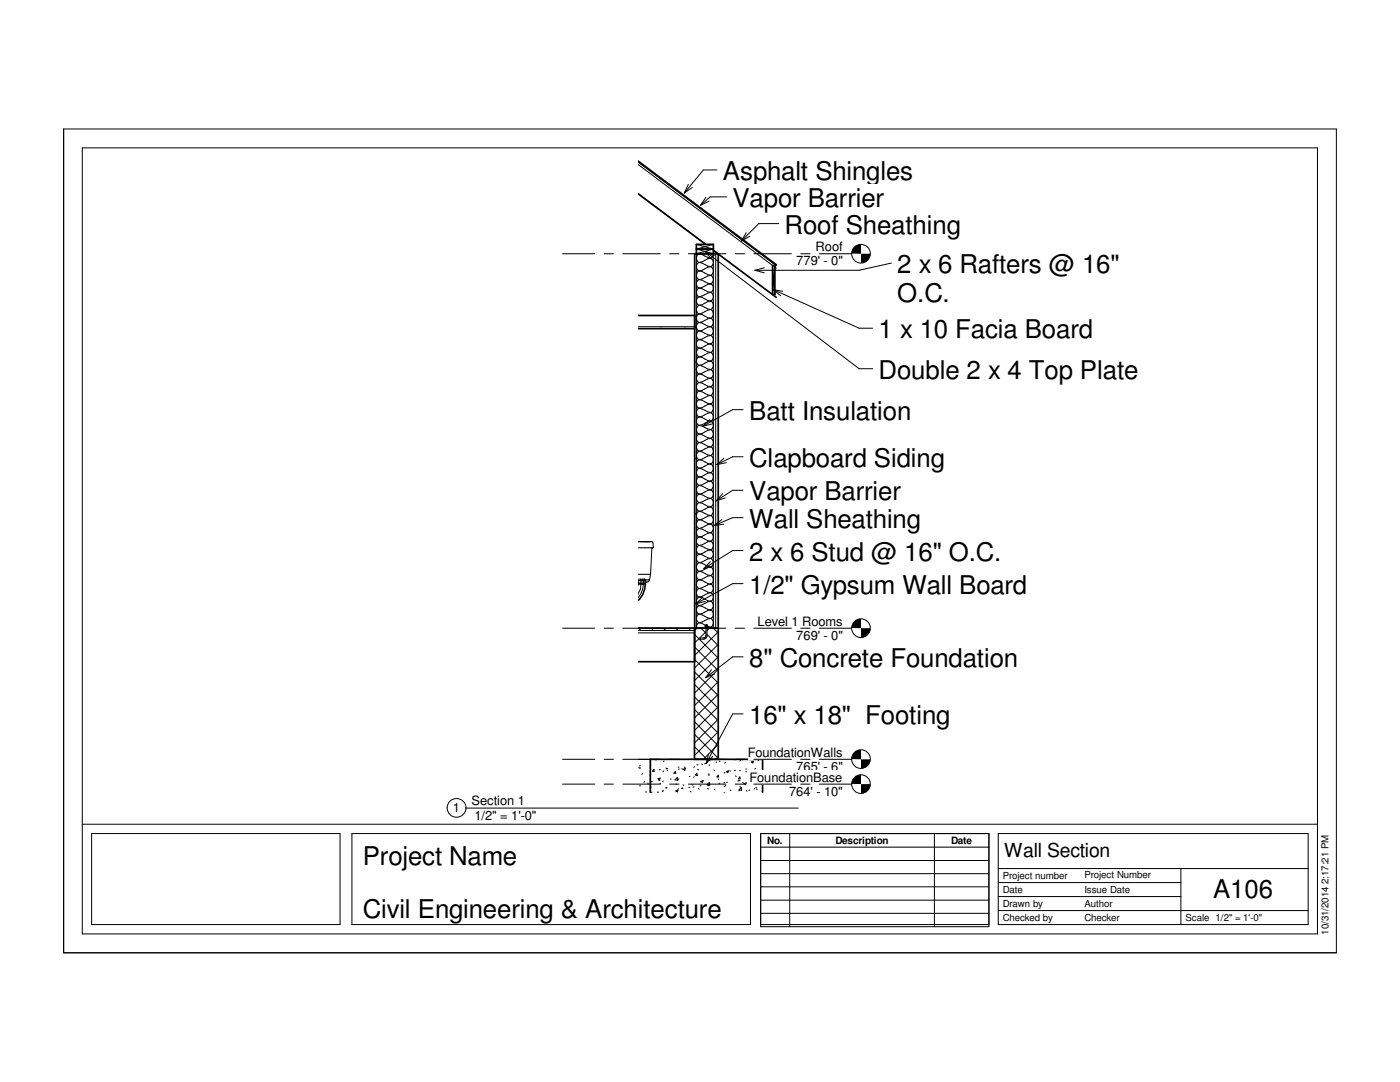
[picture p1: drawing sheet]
<svg xmlns="http://www.w3.org/2000/svg" width="279mm" height="216mm" viewBox="0 0 279 216" stroke-linecap="round" stroke-linejoin="round" font-family="sans-serif">
<g fill="none" stroke="#000" stroke-width=".2">
<path d="M127.3 38.7l13.5 10.1M127.3 32.3l27.6 20.7M127.3 32.8l26.9 20.2M139 48.8l3.4 .9-3.4 .9v74.7M139.5 59.2a.93 .93 0 0 0-.5 .9 .93 .93 0 0 0 .5 .8M139.5 59.2l2.3 .9M139.5 57.5a.96 .96 0 0 0-.5 .9 .96 .96 0 0 0 .5 .8M139.5 57.5l2.3 .8M139.5 55.8a.93 .93 0 0 0-.5 .8 .93 .93 0 0 0 .5 .9M139.5 55.8l2.3 .8M139.5 54.1a.96 .96 0 0 0-.5 .8 .96 .96 0 0 0 .5 .9M139.5 54.1l2.3 .8"/>
<path d="M139.5 52.4a.93 .93 0 0 0-.5 .8 .93 .93 0 0 0 .5 .9M139.5 52.4l2.3 .8M141.8 54.9a.93 .93 0 0 1 .6 .9 .93 .93 0 0 1-.6 .8M141.8 58.3a.96 .96 0 0 1 .6 .9 .96 .96 0 0 1-.6 .9M141.8 58.3l-2.3 .9M141.8 56.6a.93 .93 0 0 1 .6 .9 .93 .93 0 0 1-.6 .8M141.8 56.6l-2.3 .9M141.8 54.9l-2.3 .9M141.8 53.2a.96 .96 0 0 1 .6 .9 .96 .96 0 0 1-.6 .8M141.8 53.2l-2.3 .9M141.8 51.5a.93 .93 0 0 1 .6 .9 .93 .93 0 0 1-.6 .8M141.8 51.5l-2.3 .9"/>
<path d="M141.8 51.5l-2.3-.9a.96 .96 0 0 0-.5 .9 .96 .96 0 0 0 .5 .9M142.4 50.6v74.7l.9 1M142.4 50l.9 .6M142.4 50.6l-.1 .5-.5 .4M142.4 48.8l-3.4 .9 3.4 .9M142.8 50.6v74.7M154.2 53l.4 5.8M154.6 53.3l.3 .2M154.6 53l-.4 5.8M127.3 65.2h11.3M131.9 65.2h.1M136.7 65.4v.2"/>
<path d="M138.6 79.2l.1 .1M138.7 72.1l.1 .2M138.8 65.2l.1 .1M138.9 73.6v.1M139.5 79.8a.93 .93 0 0 0-.5 .8 .93 .93 0 0 0 .5 .8M139.5 79.8l2.3 .8M139.5 78a.96 .96 0 0 0-.5 .9 .96 .96 0 0 0 .5 .9M139.5 78l2.3 .9M139.5 76.3a.93 .93 0 0 0-.5 .9 .93 .93 0 0 0 .5 .8M139.5 76.3l2.3 .9M139.5 74.6a.93 .93 0 0 0-.5 .9 .93 .93 0 0 0 .5 .8M139.5 74.6l2.3 .9"/>
<path d="M139.5 72.9a.96 .96 0 0 0-.5 .9 .96 .96 0 0 0 .5 .8M139.5 72.9l2.3 .8M139.5 71.2a.93 .93 0 0 0-.5 .9 .93 .93 0 0 0 .5 .8M139.5 71.2l2.3 .9M139.5 69.5a.96 .96 0 0 0-.5 .8 .96 .96 0 0 0 .5 .9M139.5 69.5l2.3 .8M139.5 67.8a.93 .93 0 0 0-.5 .8 .93 .93 0 0 0 .5 .9M139.5 67.8l2.3 .8M139.5 66a.96 .96 0 0 0-.5 .9 .96 .96 0 0 0 .5 .9M139.5 66l2.3 .9M139.5 64.3a.93 .93 0 0 0-.5 .9 .93 .93 0 0 0 .5 .8M139.5 64.3l2.3 .9"/>
<path d="M139.5 62.7a.93 .93 0 0 0-.5 .8 .93 .93 0 0 0 .5 .8M139.5 62.7l2.3 .8M139.5 60.9a.96 .96 0 0 0-.5 .9 .96 .96 0 0 0 .5 .9M139.5 60.9l2.3 .9M141.8 78.9a.93 .93 0 0 1 .6 .9 .93 .93 0 0 1-.6 .8M141.8 78.9l-2.3 .9M141.8 77.2a.96 .96 0 0 1 .6 .8 .96 .96 0 0 1-.6 .9M141.8 77.2l-2.3 .8M141.8 75.5a.93 .93 0 0 1 .6 .8 .93 .93 0 0 1-.6 .9M141.8 75.5l-2.3 .8M141.8 73.7a.96 .96 0 0 1 .6 .9 .96 .96 0 0 1-.6 .9M141.8 73.7l-2.3 .9"/>
<path d="M141.8 72.1a.93 .93 0 0 1 .6 .8 .93 .93 0 0 1-.6 .8M141.8 72.1l-2.3 .8M141.8 70.3a.96 .96 0 0 1 .6 .9 .96 .96 0 0 1-.6 .9M141.8 70.3l-2.3 .9M141.8 68.6a.93 .93 0 0 1 .6 .9 .93 .93 0 0 1-.6 .8M141.8 68.6l-2.3 .9M141.8 66.9a.93 .93 0 0 1 .6 .9 .93 .93 0 0 1-.6 .8M141.8 66.9l-2.3 .9M141.8 65.2a.96 .96 0 0 1 .6 .9 .96 .96 0 0 1-.6 .8M141.8 65.2l-2.3 .8M141.8 63.5a.93 .93 0 0 1 .6 .8 .93 .93 0 0 1-.6 .9M141.8 63.5l-2.3 .8"/>
<path d="M141.8 61.8a.96 .96 0 0 1 .6 .8 .96 .96 0 0 1-.6 .9M141.8 61.8l-2.3 .9M141.8 60.1a.93 .93 0 0 1 .6 .8 .93 .93 0 0 1-.6 .9M141.8 60.1l-2.3 .8M138.8 91.4l.1 .2M139 80.7h.1M139 90.3h-.1M139.5 98.6a.93 .93 0 0 0-.5 .8 .93 .93 0 0 0 .5 .9M139.5 98.6l2.3 .8M139.5 96.9a.96 .96 0 0 0-.5 .8 .96 .96 0 0 0 .5 .9M139.5 96.9l2.3 .8M139.5 95.2a.93 .93 0 0 0-.5 .8 .93 .93 0 0 0 .5 .9"/>
<path d="M139.5 95.2l2.3 .8M139.5 93.4a.96 .96 0 0 0-.5 .9 .96 .96 0 0 0 .5 .9M139.5 93.4l2.3 .9M139.5 91.7a.93 .93 0 0 0-.5 .9 .93 .93 0 0 0 .5 .8M139.5 91.7l2.3 .9M139.5 90a.93 .93 0 0 0-.5 .9 .93 .93 0 0 0 .5 .8M139.5 90l2.3 .9M139.5 88.3a.96 .96 0 0 0-.5 .9 .96 .96 0 0 0 .5 .8M139.5 88.3l2.3 .9M139.5 86.6a.93 .93 0 0 0-.5 .9 .93 .93 0 0 0 .5 .8M139.5 86.6l2.3 .9M139.5 84.9a.96 .96 0 0 0-.5 .8 .96 .96 0 0 0 .5 .9"/>
<path d="M139.5 84.9l2.3 .8M139.5 83.2a.93 .93 0 0 0-.5 .8 .93 .93 0 0 0 .5 .9M139.5 83.2l2.3 .8M139.5 81.4a.96 .96 0 0 0-.5 .9 .96 .96 0 0 0 .5 .9M139.5 81.4l2.3 .9M141.8 97.7a.93 .93 0 0 1 .6 .9 .93 .93 0 0 1-.6 .8M141.8 99.4a.93 .93 0 0 1 .6 .9 .93 .93 0 0 1-.6 .8M141.8 99.4l-2.3 .9M141.8 97.7l-2.3 .9M141.8 96a.96 .96 0 0 1 .6 .9 .96 .96 0 0 1-.6 .8M141.8 96l-2.3 .9M141.8 94.3a.93 .93 0 0 1 .6 .9 .93 .93 0 0 1-.6 .8"/>
<path d="M141.8 94.3l-2.3 .9M141.8 92.6a.96 .96 0 0 1 .6 .9 .96 .96 0 0 1-.6 .8M141.8 92.6l-2.3 .8M141.8 90.9a.93 .93 0 0 1 .6 .8 .93 .93 0 0 1-.6 .9M141.8 90.9l-2.3 .8M141.8 89.2a.96 .96 0 0 1 .6 .8 .96 .96 0 0 1-.6 .9M141.8 89.2l-2.3 .8M141.8 87.5a.93 .93 0 0 1 .6 .8 .93 .93 0 0 1-.6 .9M141.8 87.5l-2.3 .8M141.8 85.7a.96 .96 0 0 1 .6 .9 .96 .96 0 0 1-.6 .9M141.8 85.7l-2.3 .9M141.8 84a.93 .93 0 0 1 .6 .9 .93 .93 0 0 1-.6 .8"/>
<path d="M141.8 84l-2.3 .9M141.8 82.3a.93 .93 0 0 1 .6 .9 .93 .93 0 0 1-.6 .8M141.8 82.3l-2.3 .9M141.8 80.6a.96 .96 0 0 1 .6 .9 .96 .96 0 0 1-.6 .8M141.8 80.6l-2.3 .8M127.3 115.9h1.6M127.3 115.7l.1 .6M127.3 115.6h1.4l.2 .3M127.3 108.1h2.9l.2 1-.1 .2h-3M127.3 114.6h2.5M127.3 116.5h1.6a4.5 4.5 0 0 1-1.6 3.4M127.4 116.5l-.1 .3"/>
<path d="M127.8 115.6l.1 .7M127.9 116.5l-.1 1.1-.5 1M128.3 115.6l.1 .7M128.4 116.5l-.1 1.1-.5 1-.5 .7M128.6 115.6l.1 .3v.4M128.7 116.5a4.3 4.3 0 0 1-1.4 3.3M128.8 115.7h.8M128.9 115.9v.4h-1.6M129.6 115.7a.62 .62 0 0 1-.7 .5M129.8 114.6l-.2 1.1M130.1 109.3l-.3 5.3M130.2 109.3h.1"/>
<path d="M138.6 105.2h.1M138.8 102.5l-.1 .2M138.9 116.6h.1M139.5 119.1a.96 .96 0 0 0-.5 .9 .96 .96 0 0 0 .5 .9M139.5 119.1l2.3 .9M139.5 117.4a.93 .93 0 0 0-.5 .9 .93 .93 0 0 0 .5 .8M139.5 117.4l2.3 .9M139.5 115.7a.96 .96 0 0 0-.5 .9 .96 .96 0 0 0 .5 .8M139.5 115.7l2.3 .8M139.5 114a.93 .93 0 0 0-.5 .9 .93 .93 0 0 0 .5 .8M139.5 114l2.3 .9M139.5 112.3a.96 .96 0 0 0-.5 .8 .96 .96 0 0 0 .5 .9"/>
<path d="M139.5 112.3l2.3 .9M139.5 110.6a.93 .93 0 0 0-.5 .8 .93 .93 0 0 0 .5 .9M139.5 110.6l2.3 .8M139.5 108.8a.96 .96 0 0 0-.5 .9 .96 .96 0 0 0 .5 .9M139.5 108.8l2.3 .9M139.5 107.1a.93 .93 0 0 0-.5 .9 .93 .93 0 0 0 .5 .8M139.5 107.1l2.3 .9M139.5 105.5a.93 .93 0 0 0-.5 .8 .93 .93 0 0 0 .5 .8M139.5 105.5l2.3 .8M139.5 103.7a.96 .96 0 0 0-.5 .9 .96 .96 0 0 0 .5 .9M139.5 103.7l2.3 .9M139.5 102a.93 .93 0 0 0-.5 .9 .93 .93 0 0 0 .5 .8"/>
<path d="M139.5 102l2.3 .9M139.5 100.3a.96 .96 0 0 0-.5 .9 .96 .96 0 0 0 .5 .8M139.5 100.3l2.3 .8M141.8 111.4a.96 .96 0 0 1 .6 .9 .96 .96 0 0 1-.6 .9M141.8 120a.96 .96 0 0 1 .6 .8 .96 .96 0 0 1-.6 .9M141.8 120l-2.3 .9M141.8 113.2a.93 .93 0 0 1 .6 .8 .93 .93 0 0 1-.6 .9M141.8 118.3a.93 .93 0 0 1 .6 .8 .93 .93 0 0 1-.6 .9M141.8 118.3l-2.3 .8M141.8 116.5a.96 .96 0 0 1 .6 .9 .96 .96 0 0 1-.6 .9M141.8 116.5l-2.3 .9M141.8 114.9a.93 .93 0 0 1 .6 .8 .93 .93 0 0 1-.6 .8"/>
<path d="M141.8 114.9l-2.3 .8M141.8 113.2l-2.3 .8M141.8 111.4l-2.3 .9M141.8 109.7a.93 .93 0 0 1 .6 .9 .93 .93 0 0 1-.6 .8M141.8 109.7l-2.3 .9M141.8 108a.96 .96 0 0 1 .6 .9 .96 .96 0 0 1-.6 .8M141.8 108l-2.3 .8M141.8 106.3a.93 .93 0 0 1 .6 .8 .93 .93 0 0 1-.6 .9M141.8 106.3l-2.3 .8M141.8 104.6a.96 .96 0 0 1 .6 .8 .96 .96 0 0 1-.6 .9M141.8 104.6l-2.3 .9M141.8 102.9a.93 .93 0 0 1 .6 .8 .93 .93 0 0 1-.6 .9"/>
<path d="M141.8 102.9l-2.3 .8M141.8 101.1a.96 .96 0 0 1 .6 .9 .96 .96 0 0 1-.6 .9M141.8 101.1l-2.3 .9M127.3 125.3h11.3M127.3 126.3h11.3M127.3 125.8h11.3M127.4 125.3l.5 .5M129.9 125.3l.5 .5M132.4 125.3l.5 .5M134.9 125.3l.4 .5M137.4 125.3l.4 .5M138.6 129.1l4.7 4.7"/>
<path d="M138.6 126.6l4.7 4.7M138.6 139.1l4.7 4.7M138.6 136.6l4.7 4.7M138.6 134.1l4.7 4.7M138.6 131.6l4.7 4.7M138.9 120.3l.1 .1M139.1 125.3l-.5 .5M139.5 124.2l-.4 .5-.1 .4M139.5 124.2l1.6 .6M139.5 122.6a.93 .93 0 0 0-.5 .8 .93 .93 0 0 0 .5 .8M139.5 122.6l2.3 .8M139.5 120.9a.93 .93 0 0 0-.5 .8 .93 .93 0 0 0 .5 .9"/>
<path d="M139.5 120.9l2.3 .8M139.9 125.3l1 1M140.8 124.9h.1M140.8 125.1h.1M140.8 124.9v.2M140.8 124.8h.1M140.8 124.8l.1 .1M140.8 125.1h.4M140.8 124.8v.1M140.8 124.8h.4M140.8 125.1h.3M140.9 126.1l-2.3 2.2"/>
<path d="M140.9 124.9l-.1 2.1-.3 .3h-.7v.3l.8-.1 .5-.5v-2.1M140.9 124.8h.2M140.9 124.8h.1M140.9 124.7v.1M141 124.8l.1 .1M141 124.8l-.1 .1M141.1 124.8h-.2M141.1 126.6l2.2 2.2M141.1 124.9h.1M141.1 125.1h.1M141.2 125.1h.1M141.2 124.8h.1"/>
<path d="M141.2 124.8v.1M141.2 125h.1M141.2 124.9v.2M141.2 125.1h-.1M141.6 125.3l-.5 .5M141.8 123.4a.96 .96 0 0 1 .6 .9 .96 .96 0 0 1-.6 .8l-.6-.1M141.8 123.4l-2.3 .8M141.8 121.7a.93 .93 0 0 1 .6 .9 .93 .93 0 0 1-.6 .8M141.8 121.7l-2.3 .9M143.3 126.1l-4.7 4.7M143.3 128.6l-4.7 4.7M143.3 131.1l-4.7 4.7"/>
<path d="M143.3 133.6l-4.7 4.7M143.3 136l-4.7 4.8M143.3 138.5l-4.7 4.8M127.3 151.5h2.5v6.6M127.5 153.1l.1 .2M127.6 156.8h.2M127.6 153.2h.2M127.8 152.7l-.1 .2M128.2 154.3l-.1 .2M128.7 156l-.2 .1M128.8 158h.2M129.3 156.3l.1 .1"/>
<path d="M129.7 154.6l.1 .1M129.8 153.2h.1M129.8 157l.2 .1M130.1 158.1h-.2M130.2 155.9l-.2 .1M130.5 153.5l.1 .4h-.4zM130.8 151.6l.1 .1M131.2 158.1h.2M131.3 155.4l.4-.1-.1 .3zM131.5 155.7h.2M131.6 153.6h.2M131.7 156.3l.2 .1"/>
<path d="M132.3 157.8l-.1 .1M132.4 155.8l-.2 .2M132.4 157.8h-.2M132.5 153.8l-.2 .2M132.5 151.8l-.1 .2M132.8 157.2l.2 .1M132.9 153.2l.2 .1M133 157.1l.1 .1M133.1 153.4h.2M133.1 153.6l.1 .2M133.8 155.4h.1M134.8 153.9l.1 .4h-.4z"/>
<path d="M134.9 156.4l.1 .1M135.2 155.1l.1 .6-.6-.1zM135.3 157.6l-.1 .4-.3-.2 .4-.1M135.3 153.1h.2M135.4 157.4l-.1 .1M135.5 155.4l-.2 .1M135.6 151.5l-.1 .1M135.6 153.4l-.2 .1M136.1 153.4l.1 .1M136.1 157.3h-.1M136.1 157.2l.2 .2M136.3 156.6l.2 .1"/>
<path d="M136.4 153.5l.4-.2-.1 .4zM136.6 153l.1 .2M137.5 157.1h.2M137.5 154.9h.2M137.8 157.9l.1 .1M138.1 156.5l.2 .2M138.5 157l-.2 .1M138.6 155l-.2 .1M138.6 149l2.5 2.5M138.6 146.5l4.7 4.8M138.6 144l4.7 4.8M138.6 141.6l4.7 4.7"/>
<path d="M138.6 153l-.1 .1M139.1 154.3v.4l-.3-.1zM139.2 154.7l-.2 .1M139.2 153.5l.2 .1M139.3 152.6h-.2M139.4 157.4l.1 .1M139.7 156.8h.2M139.8 156l.2 .1M139.9 155.9l.4-.2-.1 .4zM140 152.4l.2 .2M140.8 152.4h-.2M141.1 156.6l.5-.5v.6z"/>
<path d="M141.2 157.3l.2 .1M141.3 156.7l.1 .1M141.5 154.4l-.2 .1M141.5 156.6l-.1 .1M141.6 151.5l-.2 .1 .2 .2 .2-.3M141.6 154.6l-.2 .1M141.6 152.6l-.1 .1M142.5 153.6l.1 .2M142.5 157.5l.2 .1M143 152.1h-.1M143.3 155.4l.1 .1M143.3 141l-4.7 4.8"/>
<path d="M143.3 143.5l-4.7 4.8M143.3 146l-4.7 4.7M143.3 148.5l-2.9 3M143.3 151l-.4 .5M143.3 154.7l.1 .3h-.3zM143.6 151.8l.1 .2M143.7 156.3h-.2M144.5 156.8l.2 .1M144.5 158.1h.1M144.6 156.1l-.2 .2M144.7 154.1l-.2 .2M144.7 156.7l.2 .1"/>
<path d="M144.8 152.1l-.2 .2M144.9 154l.5-.2-.2 .4zM145 151.5h.1M145.2 156.1h-.2M145.2 153.9l-.1 .1M145.6 153.8l.2 .1M145.7 157.6l.2 .1M146.6 153.8h.2M146.6 151.6h.3M146.8 154.8l.1 .1M147.4 155.8h-.2M147.6 157.7l-.2 .1"/>
<path d="M147.7 155v.4h-.3zM147.7 157l.1 .1M147.7 155.7l-.2 .1M147.7 153.7l-.1 .1M147.8 151.7l-.1 .1M148 157.1v.6l-.5-.1zM148.1 151.6h.2M148.2 156.1l.2 .2M148.5 156.4l.4-.2-.1 .4zM148.8 153.5h.2M148.8 153.9l.2 .1M148.9 157.8l.2 .1"/>
<path d="M149.6 157.6l-.2 .1M149.9 152.1l.5-.2-.2 .3zM150.3 154.2l.1 .1M150.6 157.3l-.1 .1M150.7 155.3l-.2 .1M150.8 153.3l-.2 .2M150.8 157.1l.2 .1M151 157.5h.1M151 155.3h.2M151.3 151.7l.1 .1M151.7 155.5l.1 .2M151.9 155.4l.1 .4-.4-.1z"/>
<path d="M152 154.1l.2 .1M152.1 157.9h.1"/>
<circle cx="171.8" cy="125.3" r="1.87"/>
</g>
<g fill="none" stroke="#000" stroke-width=".34">
<path d="M127.3 38.7l13.5 10.1M127.3 32.1l27.6 20.7M139 50.6v-1.8h3.4v1.8M139 49.7h3.4M142.4 50l12.5 9.4M154.2 53h.4v5.8h-.4zM127.3 62.9h11.3M127.3 65.6h11.3M127.3 132h11.3v-81.4h4.7v100.9M127.3 125.3h13.6M138.6 125.3v26.2M141.1 125.3h2.2"/>
<path d="M129.8 158.1v-6.6h22.4v6.6"/>
</g>
<path d="M170 123.5h1.8v1.8h-1.8zM171.8 125.3h1.9v1.9h-1.9z" fill="#000"/>
<g fill="#fff">
<path d="M151.2 122.6h16.9v2.8h-16.9z"/>
<path d="M158.9 125.3h9.4v2.9h-9.4z"/>
</g>
<g fill="none" stroke="#000" stroke-width=".2">
<path d="M112.3 125.3h6.4M120.6 125.3h1.8M124.3 125.3h7.5M133.6 125.3h1.9M137.4 125.3h7.5M146.7 125.3h1.9M150.5 125.3h7.4M159.8 125.3h1.9M163.5 125.3h6.5"/>
<circle cx="171.8" cy="50.6" r="1.87"/>
</g>
<path d="M170 48.8h1.8v1.8h-1.8zM171.8 50.6h1.9v1.9h-1.9z" fill="#000"/>
<g fill="#fff">
<path d="M162.8 47.8h5.5v2.9h-5.5z"/>
<path d="M158.9 50.6h9.4v2.9h-9.4z"/>
</g>
<g fill="none" stroke="#000" stroke-width=".2">
<path d="M112.3 50.6h6.4M120.6 50.6h1.8M124.3 50.6h7.5M133.6 50.6h1.9M137.4 50.6h7.5M146.7 50.6h1.9M150.5 50.6h7.4M159.8 50.6h1.9M163.5 50.6h6.5"/>
<circle cx="171.8" cy="151.5" r="1.87"/>
</g>
<path d="M170 149.6h1.8v1.9h-1.8zM171.8 151.5h1.9v1.8h-1.9z" fill="#000"/>
<g fill="#fff">
<path d="M149.2 148.7h18.9v2.9h-18.9z"/>
<path d="M158.9 151.5h9.4v2.9h-9.4z"/>
</g>
<g fill="none" stroke="#000" stroke-width=".2">
<path d="M112.3 151.5h6.4M120.6 151.5h1.8M124.3 151.5h7.5M133.6 151.5h1.9M137.4 151.5h7.5M146.7 151.5h1.9M150.5 151.5h7.4M159.8 151.5h1.9M163.5 151.5h6.5"/>
<circle cx="171.8" cy="156.5" r="1.87"/>
</g>
<path d="M170 154.6h1.8v1.9h-1.8zM171.8 156.5h1.9v1.8h-1.9z" fill="#000"/>
<g fill="#fff">
<path d="M149.6 153.7h18.5v2.8h-18.5z"/>
<path d="M157.5 156.5h10.7v2.8h-10.7z"/>
</g>
<g fill="none" stroke="#000" stroke-width=".2">
<path d="M12.7 25.7h254v164.4h-254zM16.4 29.5h246.5v156.9h-246.5zM112.3 156.5h6.4M120.6 156.5h1.8M124.3 156.5h7.5M133.6 156.5h1.9M137.4 156.5h7.5M146.7 156.5h1.9M150.5 156.5h7.4M159.8 156.5h1.9M163.5 156.5h6.5M16.4 164.5h246.5"/>
<path d="M18.3 166.3h49.6v18.2h-49.6zM70.2 166.3h79.6v18.2h-79.6zM151.8 166.3h45.6v18.2h-45.6zM199.2 173.3h61.9M199.2 166.3h61.9v18.2h-61.9zM199.2 176.1h36.5M199.2 178.9h36.5M235.7 173.3v11.2M199.2 181.7h61.9"/>
</g>
<g fill="#fff">
<path d="M236.6 182h4.8v2.1h-4.8z"/>
<path d="M200.1 173.6h13v2.1h-13z"/>
<path d="M200.1 176.4h4v2.1h-4z"/>
<path d="M200.1 179.2h8v2.1h-8z"/>
<path d="M200.1 182h10v2.1h-10z"/>
<path d="M72.4 178.6h71.6v5.7h-71.6z"/>
<path d="M242.1 182h9.8v2.1h-9.8z"/>
<path d="M263.3 166.6h2.3v19.9h-2.3z"/>
<path d="M242.1 174.6h11.9v5.8h-11.9z"/>
<path d="M200.4 167.6h21.2v4.3h-21.2z"/>
<path d="M216.4 173.6h13.3v2.1h-13.3z"/>
<path d="M72.4 167.9h30.8v5.8h-30.8z"/>
<path d="M216.4 176.4h9.2v2.1h-9.2z"/>
<path d="M216.4 179.2h5.7v2.1h-5.7z"/>
<path d="M216.4 182h7.1v2.1h-7.1z"/>
</g>
<g fill="none" stroke="#000" stroke-width=".2">
<path d="M140.3 119.2l-1.4 1.3M148.3 116.5h-2.1l-7.3 4M140.8 120l-1.9 .5M93 161.2h66.3M151.8 166.3h45.6v18.6h-45.6zM151.8 179.6h45.6M151.8 177h45.6M151.8 174.3h45.6M151.8 171.7h45.6M151.8 169h45.6M157.6 166.3v18.6M186.5 166.3v18.6"/>
<path d="M151.8 182.2h45.6"/>
<circle cx="91.1" cy="161.2" r="1.87"/>
</g>
<path d="M149.5 113.8h55.5v5.8h-55.5z" fill="#fff"/>
<path d="M141.8 112.1l-1.3 1.4M142.3 112.9l-1.8 .6M148.3 109.9h-2.1l-5.7 3.6" fill="none" stroke="#000" stroke-width=".2"/>
<path d="M149.5 107.2h50.4v5.8h-50.4z" fill="#fff"/>
<path d="M144.1 103.7l-1.6 1.2M144.4 104.6l-1.9 .3M148.3 103.3h-2.1l-3.7 1.6" fill="none" stroke="#000" stroke-width=".2"/>
<path d="M149.5 100.7h34.3v5.8h-34.3z" fill="#fff"/>
<path d="M144.5 91.4l-1.5 1.3M144.9 92.3l-1.9 .4M148.3 91.1h-2.1l-3.2 1.6" fill="none" stroke="#000" stroke-width=".2"/>
<path d="M149.5 88.5h39.1v5.8h-39.1z" fill="#fff"/>
<path d="M144.2 98.5l-1.3 1.4M144.7 99.4l-1.8 .5M148.3 97.8h-2.1l-3.3 2.1" fill="none" stroke="#000" stroke-width=".2"/>
<path d="M149.5 95.2h30.3v5.8h-30.3z" fill="#fff"/>
<path d="M141.6 83.7l-1.3 1.3M142.2 84.6l-1.9 .4M148.3 81.7h-2.1l-5.9 3.3" fill="none" stroke="#000" stroke-width=".2"/>
<path d="M149.5 79.2h32.4v5.7h-32.4z" fill="#fff"/>
<path d="M142 133.6l-1.2 1.6M142.6 134.5l-1.8 .7M148.3 131.1h-2.1l-5.4 4.1" fill="none" stroke="#000" stroke-width=".2"/>
<path d="M149.5 128.4h53.7v5.8h-53.7z" fill="#fff"/>
<path d="M141.4 150.5l-.5 1.9M142.2 150.9l-1.3 1.5M148.3 142.5h-2.1l-5.3 9.9" fill="none" stroke="#000" stroke-width=".2"/>
<path d="M149.5 139.8h40.2v5.8h-40.2z" fill="#fff"/>
<path d="M137.4 36.8l-.8 1.7M138.1 37.4l-1.5 1.1M143.1 33.9h-2.7l-3.8 4.6" fill="none" stroke="#000" stroke-width=".2"/>
<path d="M144.2 31.3h38v5.8h-38z" fill="#fff"/>
<path d="M140.9 39.4l-1.1 1.6M145 39.3h-3.3l-1.9 1.7M141.5 40.1l-1.7 .9" fill="none" stroke="#000" stroke-width=".2"/>
<path d="M146.2 36.7h30.3v5.8h-30.3z" fill="#fff"/>
<path d="M148.9 46.4l-.9 1.7M149.6 47.2l-1.6 .9M155.4 44.6h-4l-3.4 3.5" fill="none" stroke="#000" stroke-width=".2"/>
<path d="M156.6 42h35.2v5.8h-35.2z" fill="#fff"/>
<path d="M150.7 53.9l1.8 .5M152.5 53.4l-1.8 .5M177.9 52.5l-6.5 1.4h-20.7" fill="none" stroke="#000" stroke-width=".2"/>
<g fill="#fff">
<path d="M179.1 49.9h44.3v5.7h-44.3z"/>
<path d="M179.1 55.6h10.5v5.7h-10.5z"/>
</g>
<path d="M154.3 57.8l1.9 .3M154.3 57.8l1.5 1.2M154.3 57.8l17.1 7.7h2.8" fill="none" stroke="#000" stroke-width=".2"/>
<path d="M175.3 62.9h42.8v5.7h-42.8z" fill="#fff"/>
<path d="M140.8 50.2l1.8 .8M140.8 50.2l1.2 1.5M140.8 50.2l30.6 23.4h2.8" fill="none" stroke="#000" stroke-width=".2"/>
<path d="M175.3 71h51.9v5.8h-51.9z" fill="#fff"/>
<g font-size="5.2">
<text x="144.3" y="35.9">Asphalt Shingles</text>
<text x="146.2" y="41.3">Vapor Barrier</text>
<text x="156.6" y="46.7">Roof Sheathing</text>
<text x="179.1" y="54.5">2 x 6 Rafters @ 16&quot;</text>
<text x="179.1" y="60.2">O.C.</text>
<text x="175.3" y="67.5">1 x 10 Facia Board</text>
<text x="175.3" y="75.6">Double 2 x 4 Top Plate</text>
<text x="149.5" y="83.8">Batt Insulation</text>
<text x="149.5" y="93.1">Clapboard Siding</text>
<text x="149.5" y="99.8">Vapor Barrier</text>
<text x="149.5" y="105.3">Wall Sheathing</text>
<text x="149.5" y="111.8">2 x 6 Stud @ 16&quot; O.C.</text>
<text x="149.5" y="118.4">1/2&quot; Gypsum Wall Board</text>
<text x="149.5" y="133.1">8&quot; Concrete Foundation</text>
<text x="149.5" y="144.4">16&quot; x 18&quot; Footing</text>
<text x="72.4" y="172.5">Project Name</text>
<text x="242.1" y="179.2">A106</text>
<text x="72.4" y="183.2">Civil Engineering &amp; Architecture</text>
</g>
<text font-size="3.9" x="200.4" y="171">Wall Section</text>
<g font-size="2.6">
<text x="158.9" y="53">779' - 0&quot;</text>
<text x="162.8" y="50.2">Roof</text>
<text x="151.2" y="124.9">Level 1 Rooms</text>
<text x="158.9" y="127.7">769' - 0&quot;</text>
<text x="149.2" y="151">FoundationWalls</text>
<text x="149.6" y="156">FoundationBase</text>
<text x="158.9" y="153.8">765' - 6&quot;</text>
<text x="94.1" y="160.7">Section 1</text>
<text x="157.5" y="158.8">764' - 10&quot;</text>
<text x="90.4" y="162">1</text>
<text x="94.7" y="163.7">1/2&quot; = 1'-0&quot;</text>
</g>
<g font-size="2">
<text x="153.1" y="168.3">No.</text>
<text x="166.8" y="168.3">Description</text>
<text x="189.8" y="168.3">Date</text>
</g>
<g font-size="1.9">
<text x="200.1" y="175.3">Project number</text>
<text x="200.1" y="178.1">Date</text>
<text x="216.4" y="175.3">Project Number</text>
<text x="216.4" y="178.1">Issue Date</text>
<text x="200.1" y="180.9">Drawn by</text>
<text x="200.1" y="183.7">Checked by</text>
<text x="216.4" y="180.9">Author</text>
<text x="216.4" y="183.7">Checker</text>
<text x="236.6" y="183.7">Scale</text>
<text x="242.6" y="183.7">1/2&quot; = 1'-0&quot;</text>
<text x="265.1" y="186.5" transform="rotate(-90 265.1 186.5)">10/31/2014 2:17:21 PM</text>
</g>
</svg>
